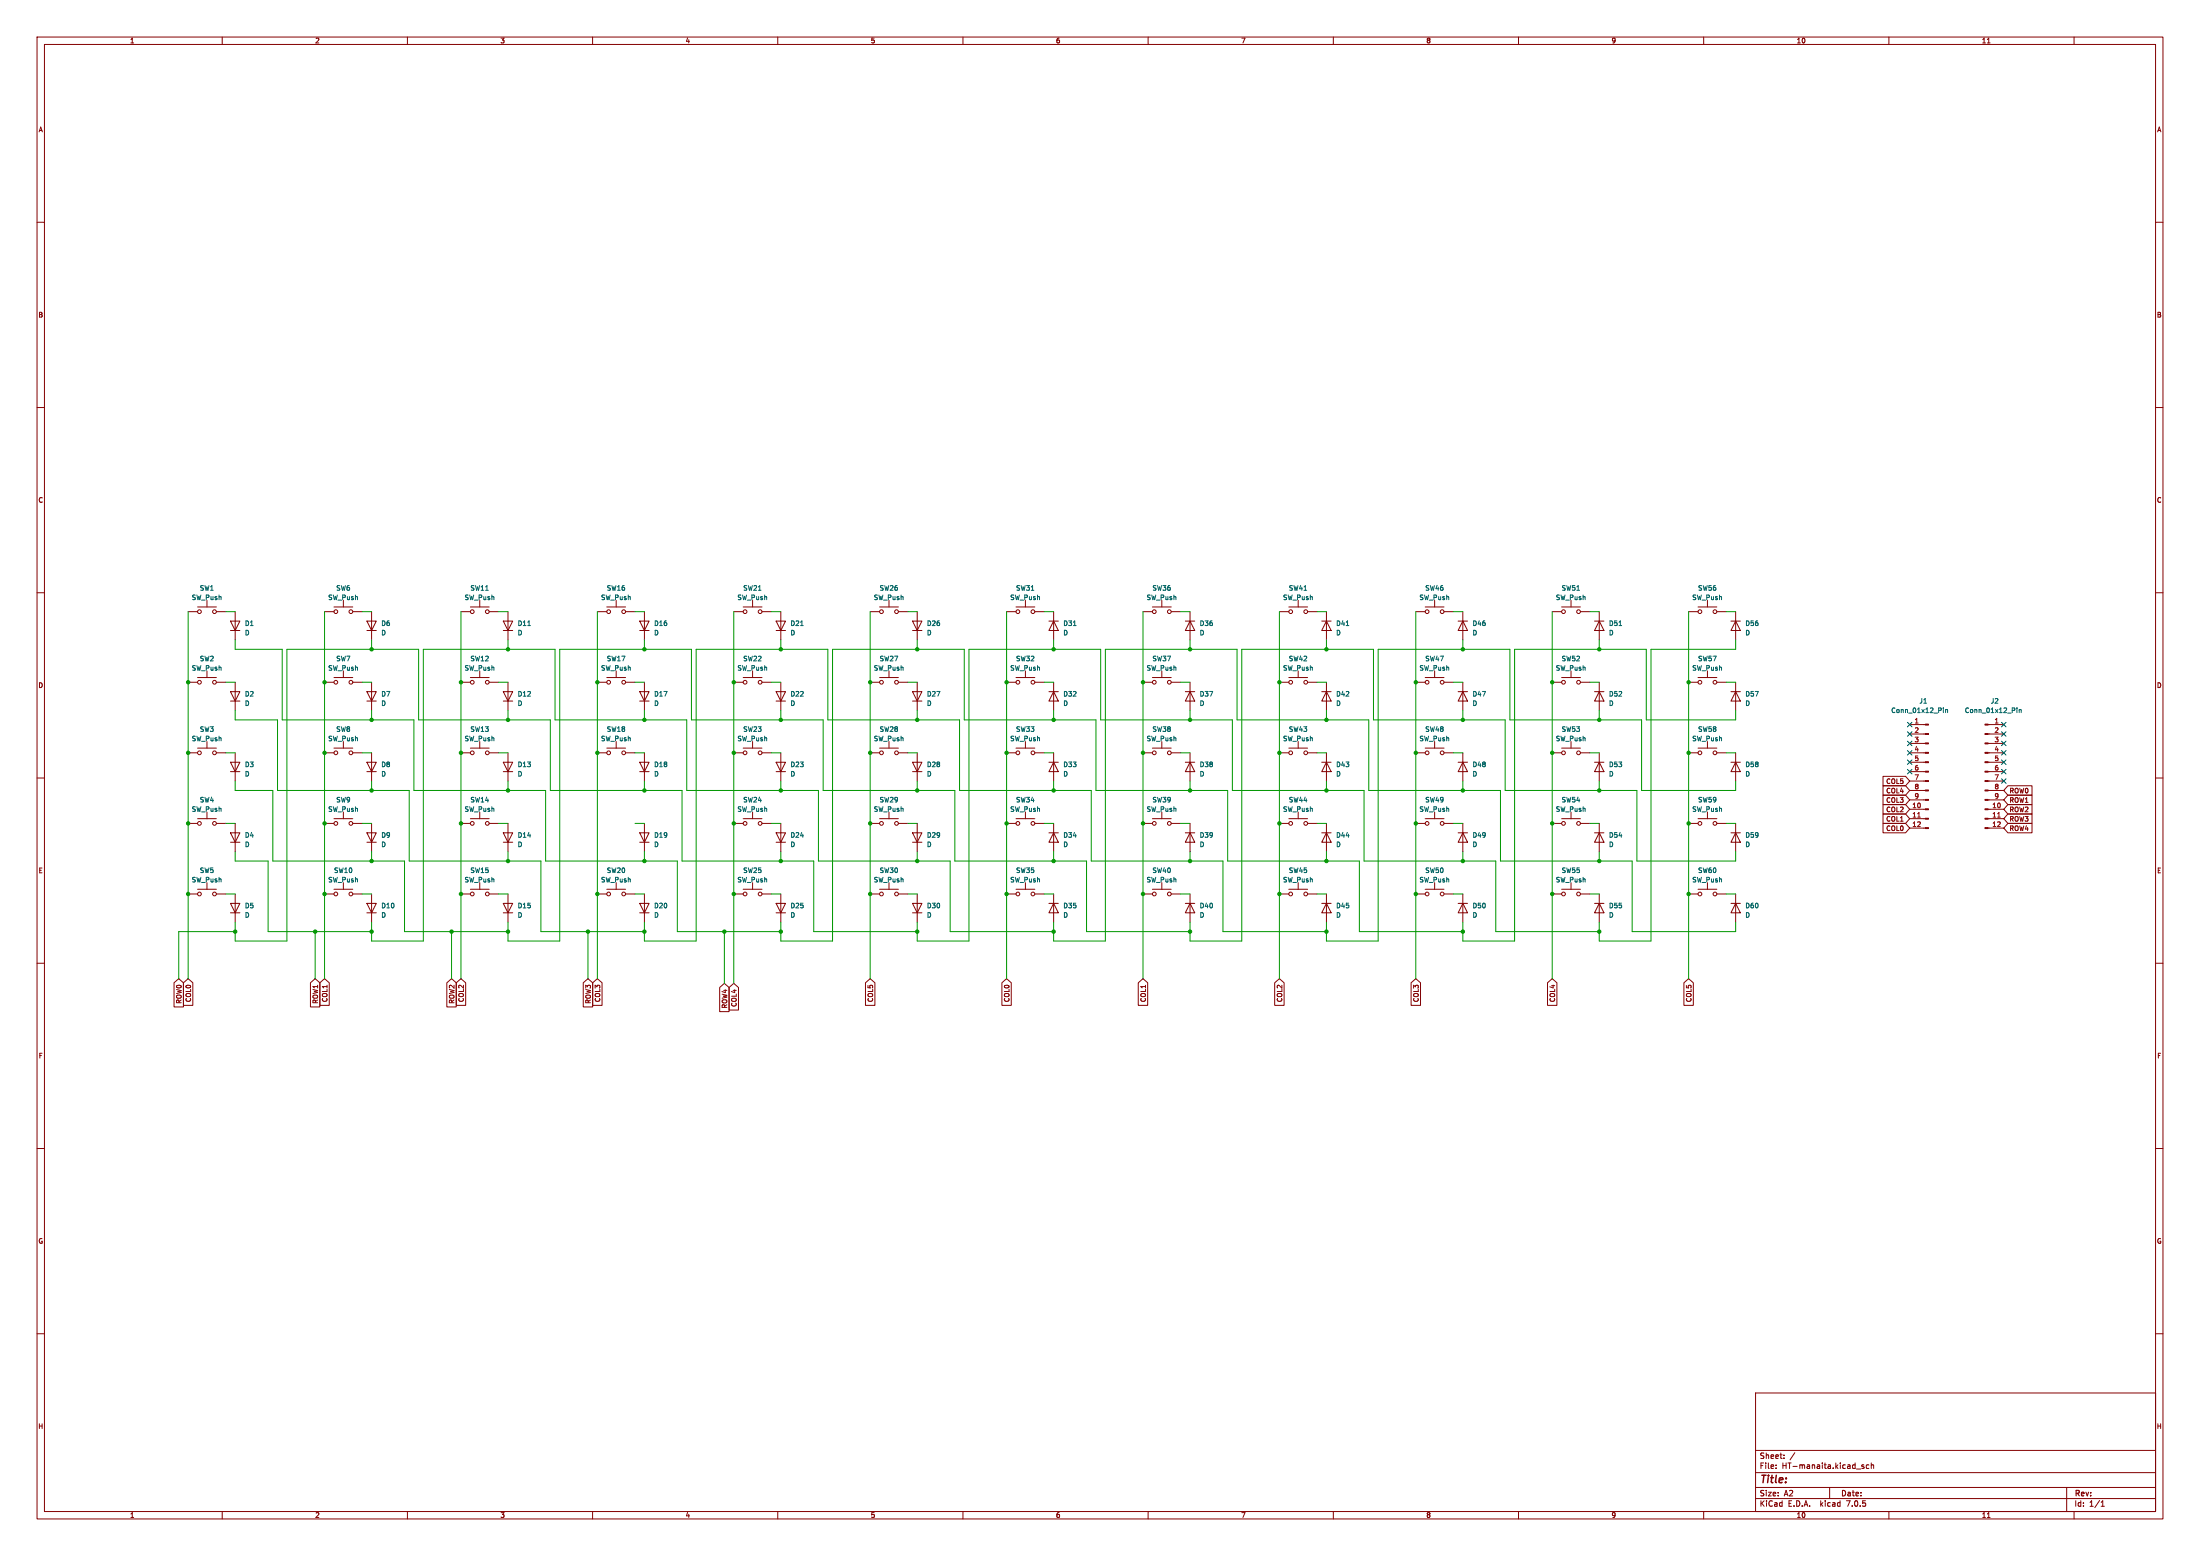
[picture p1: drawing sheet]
<svg xmlns="http://www.w3.org/2000/svg" width="594mm" height="420mm" viewBox="0 0 594 420" stroke-linecap="round" stroke-linejoin="round" font-family="sans-serif">
<g fill="none" stroke="#840000" stroke-width=".27">
<path d="M10 10h574v400h-574zM12 12h570v396h-570zM60 10v2M110 10v2M160 10v2M210 10v2M260 10v2M310 10v2M360 10v2M410 10v2M460 10v2M510 10v2"/>
<path d="M536.6 11.6h.7M560 10v2M10 60h2M582 60h2M10 110h2M582 110h2M10 160h2M582 160h2M50.8 165.1h2.5M53.3 163.8h5.1M55.9 162.1v1.7M58.4 165.1h2.6"/>
<path d="M62.2 167.6h2.6l-1.3 2.6zM62.2 170.2h2.6M63.5 165.1v7.6M87.6 165.1h2.6M90.2 163.8h5M92.7 162.1v1.7M95.2 165.1h2.6M99.1 167.6h2.5l-1.3 2.6zM99.1 170.2h2.5M100.3 165.1v7.6M124.5 165.1h2.5M127 163.8h5.1"/>
<path d="M129.5 162.1v1.7M132.1 165.1h2.5M135.9 167.6h2.5l-1.2 2.6zM135.9 170.2h2.5M137.2 165.1v7.6M161.3 165.1h2.5M163.8 163.8h5.1M166.4 162.1v1.7M168.9 165.1h2.5M172.7 167.6h2.6l-1.3 2.6zM172.7 170.2h2.6M174 165.1v7.6"/>
<path d="M198.1 165.1h2.6M200.7 163.8h5M203.2 162.1v1.7M205.7 165.1h2.6M209.5 167.6h2.6l-1.3 2.6zM209.5 170.2h2.6M210.8 165.1v7.6M234.9 165.1h2.6M237.5 163.8h5.1M240 162.1v1.7M242.6 165.1h2.5M246.4 167.6h2.5l-1.3 2.6z"/>
<path d="M246.4 170.2h2.5M247.6 165.1v7.6M271.8 165.1h2.5M274.3 163.8h5.1M276.9 162.1v1.7M279.4 165.1h2.5M283.2 167.6h2.5M284.5 167.6l1.2 2.6h-2.5zM284.5 165.1v7.6M308.6 165.1h2.5M311.1 163.8h5.1M313.7 162.1v1.7"/>
<path d="M316.2 165.1h2.6M320 167.6h2.6M321.3 167.6l1.3 2.6h-2.6zM321.3 165.1v7.6M345.4 165.1h2.6M348 163.8h5.1M350.5 162.1v1.7M353.1 165.1h2.5M356.9 167.6h2.5M358.1 167.6l1.3 2.6h-2.5zM358.1 165.1v7.6M382.3 165.1h2.5"/>
<path d="M384.8 163.8h5.1M387.3 162.1v1.7M389.9 165.1h2.5M393.7 167.6h2.5M395 167.6l1.2 2.6h-2.5zM395 165.1v7.6M419.1 165.1h2.5M421.6 163.8h5.1M424.2 162.1v1.7M426.7 165.1h2.6M430.5 167.6h2.6M431.8 167.6l1.3 2.6h-2.6z"/>
<path d="M431.8 165.1v7.6M455.9 165.1h2.6M458.5 163.8h5M461 162.1v1.7M463.5 165.1h2.6M467.4 167.6h2.5M468.6 167.6l1.3 2.6h-2.5zM468.6 165.1v7.6M50.8 184.2h2.5M53.3 182.9h5.1M55.9 181.1v1.8M58.4 184.2h2.6"/>
<path d="M62.2 186.7h2.6l-1.3 2.5zM62.2 189.2h2.6M63.5 184.2v7.6M87.6 184.2h2.6M90.2 182.9h5M92.7 181.1v1.8M95.2 184.2h2.6M99.1 186.7h2.5l-1.3 2.5zM99.1 189.2h2.5M100.3 184.2v7.6M124.5 184.2h2.5M127 182.9h5.1"/>
<path d="M129.5 181.1v1.8M132.1 184.2h2.5M135.9 186.7h2.5l-1.2 2.5zM135.9 189.2h2.5M137.2 184.2v7.6M161.3 184.2h2.5M163.8 182.9h5.1M166.4 181.1v1.8M168.9 184.2h2.5M172.7 186.7h2.6l-1.3 2.5zM172.7 189.2h2.6M174 184.2v7.6"/>
<path d="M198.1 184.2h2.6M200.7 182.9h5M203.2 181.1v1.8M205.7 184.2h2.6M209.5 186.7h2.6l-1.3 2.5zM209.5 189.2h2.6M210.8 184.2v7.6M234.9 184.2h2.6M237.5 182.9h5.1M240 181.1v1.8M242.6 184.2h2.5M246.4 186.7h2.5l-1.3 2.5z"/>
<path d="M246.4 189.2h2.5M247.6 184.2v7.6M271.8 184.2h2.5M274.3 182.9h5.1M276.9 181.1v1.8M279.4 184.2h2.5M283.2 186.7h2.5M284.5 186.7l1.2 2.5h-2.5zM284.5 184.2v7.6M308.6 184.2h2.5M311.1 182.9h5.1M313.7 181.1v1.8"/>
<path d="M316.2 184.2h2.6M320 186.7h2.6M321.3 186.7l1.3 2.5h-2.6zM321.3 184.2v7.6M345.4 184.2h2.6M348 182.9h5.1M350.5 181.1v1.8M353.1 184.2h2.5M356.9 186.7h2.5M358.1 186.7l1.3 2.5h-2.5zM358.1 184.2v7.6M382.3 184.2h2.5"/>
<path d="M384.8 182.9h5.1M387.3 181.1v1.8M389.9 184.2h2.5M393.7 186.7h2.5M395 186.7l1.2 2.5h-2.5zM395 184.2v7.6M419.1 184.2h2.5M421.6 182.9h5.1M424.2 181.1v1.8M426.7 184.2h2.6M430.5 186.7h2.6M431.8 186.7l1.3 2.5h-2.6z"/>
<path d="M431.8 184.2v7.6M455.9 184.2h2.6M458.5 182.9h5M461 181.1v1.8M463.5 184.2h2.6M467.4 186.7h2.5M468.6 186.7l1.3 2.5h-2.5zM468.6 184.2v7.6M515.6 198.1h4.2M515.6 195.6h4.2M536.8 198.1h4.2M536.8 195.6h4.2"/>
<path d="M10 210h2M50.8 203.2h2.5M53.3 201.9h5.1M55.9 200.2v1.7M55.9 219.2v1.8M58.4 203.2h2.6M62.2 205.7h2.6l-1.3 2.6zM62.2 208.3h2.6M63.5 203.2v7.6M87.6 203.2h2.6M90.2 201.9h5M92.7 200.2v1.7"/>
<path d="M92.7 219.2v1.8M95.2 203.2h2.6M99.1 205.7h2.5l-1.3 2.6zM99.1 208.3h2.5M100.3 203.2v7.6M124.5 203.2h2.5M127 201.9h5.1M129.5 200.2v1.7M129.5 219.2v1.8M132.1 203.2h2.5M135.9 205.7h2.5l-1.2 2.6zM135.9 208.3h2.5"/>
<path d="M137.2 203.2v7.6M161.3 203.2h2.5M163.8 201.9h5.1M166.4 200.2v1.7M168.9 203.2h2.5M172.7 205.7h2.6l-1.3 2.6zM172.7 208.3h2.6M174 203.2v7.6M198.1 203.2h2.6M200.7 201.9h5M203.2 200.2v1.7M203.2 219.2v1.8"/>
<path d="M205.7 203.2h2.6M209.5 205.7h2.6l-1.3 2.6zM209.5 208.3h2.6M210.8 203.2v7.6M234.9 203.2h2.6M237.5 201.9h5.1M240 200.2v1.7M240 219.2v1.8M242.6 203.2h2.5M246.4 205.7h2.5l-1.3 2.6zM246.4 208.3h2.5M247.6 203.2v7.6"/>
<path d="M271.8 203.2h2.5M274.3 201.9h5.1M276.9 200.2v1.7M276.9 219.2v1.8M279.4 203.2h2.5M283.2 205.7h2.5M284.5 205.7l1.2 2.6h-2.5zM284.5 203.2v7.6M308.6 203.2h2.5M311.1 201.9h5.1M313.7 200.2v1.7M313.7 219.2v1.8"/>
<path d="M316.2 203.2h2.6M320 205.7h2.6M321.3 205.7l1.3 2.6h-2.6zM321.3 203.2v7.6M345.4 203.2h2.6M348 201.9h5.1M350.5 200.2v1.7M350.5 219.2v1.8M353.1 203.2h2.5M356.9 205.7h2.5M358.1 205.7l1.3 2.6h-2.5zM358.1 203.2v7.6"/>
<path d="M382.3 203.2h2.5M384.8 201.9h5.1M387.3 200.2v1.7M387.3 219.2v1.8M389.9 203.2h2.5M393.7 205.7h2.5M395 205.7l1.2 2.6h-2.5zM395 203.2v7.6M419.1 203.2h2.5M421.6 201.9h5.1M424.2 200.2v1.7M424.2 219.2v1.8"/>
<path d="M426.7 203.2h2.6M430.5 205.7h2.6M431.8 205.7l1.3 2.6h-2.6zM431.8 203.2v7.6M455.9 203.2h2.6M458.5 201.9h5M461 200.2v1.7M461 219.2v1.8M463.5 203.2h2.6M467.4 205.7h2.5M468.6 205.7l1.3 2.6h-2.5zM468.6 203.2v7.6"/>
<path d="M508.4 217.2h6.1l1.1 1.2-1.1 1.3h-6.1zM508.4 209.5h6.1l1.1 1.3-1.1 1.3h-6.1zM508.4 219.7h6.1l1.1 1.3-1.1 1.3h-6.1zM508.4 212.1h6.1l1.1 1.3-1.1 1.2h-6.1zM508.4 214.6h6.1l1.1 1.3-1.1 1.3h-6.1zM515.6 203.2h4.2M515.6 218.4h4.2M515.6 215.9h4.2M515.6 213.4h4.2M515.6 210.8h4.2M515.6 208.3h4.2M515.6 205.7h4.2"/>
<path d="M515.6 200.7h4.2M536.8 203.2h4.2M536.8 218.4h4.2M536.8 215.9h4.2M536.8 213.4h4.2M536.8 210.8h4.2M536.8 208.3h4.2M536.8 205.7h4.2M536.8 200.7h4.2M542.1 212.1h6.5v2.5h-6.5l-1.1-1.2zM542.1 219.7h6.5v2.6h-6.5l-1.1-1.3zM542.1 214.6h6.5v2.6h-6.5l-1.1-1.3z"/>
<path d="M542.1 217.2h6.5v2.5h-6.5l-1.1-1.3zM582 210h2M50.8 222.3h2.5M53.3 221h5.1M55.9 238.3v1.7M58.4 222.3h2.6M62.2 224.8h2.6l-1.3 2.5zM62.2 227.3h2.6M63.5 222.3v7.6M87.6 222.3h2.6M90.2 221h5M92.7 238.3v1.7"/>
<path d="M95.2 222.3h2.6M99.1 224.8h2.5l-1.3 2.5zM99.1 227.3h2.5M100.3 222.3v7.6M124.5 222.3h2.5M127 221h5.1M129.5 238.3v1.7M132.1 222.3h2.5M135.9 224.8h2.5l-1.2 2.5zM135.9 227.3h2.5M137.2 222.3v7.6M166.4 238.3v1.7"/>
<path d="M172.7 224.8h2.6l-1.3 2.5zM172.7 227.3h2.6M174 222.3v7.6M198.1 222.3h2.6M200.7 221h5M203.2 238.3v1.7M205.7 222.3h2.6M209.5 224.8h2.6l-1.3 2.5zM209.5 227.3h2.6M210.8 222.3v7.6M234.9 222.3h2.6M237.5 221h5.1"/>
<path d="M240 238.3v1.7M242.6 222.3h2.5M246.4 224.8h2.5l-1.3 2.5zM246.4 227.3h2.5M247.6 222.3v7.6M271.8 222.3h2.5M274.3 221h5.1M276.9 238.3v1.7M279.4 222.3h2.5M283.2 224.8h2.5M284.5 224.8l1.2 2.5h-2.5zM284.5 222.3v7.6"/>
<path d="M308.6 222.3h2.5M311.1 221h5.1M313.7 238.3v1.7M316.2 222.3h2.6M320 224.8h2.6M321.3 224.8l1.3 2.5h-2.6zM321.3 222.3v7.6M345.4 222.3h2.6M348 221h5.1M350.5 238.3v1.7M353.1 222.3h2.5M356.9 224.8h2.5"/>
<path d="M358.1 224.8l1.3 2.5h-2.5zM358.1 222.3v7.6M382.3 222.3h2.5M384.8 221h5.1M387.3 238.3v1.7M389.9 222.3h2.5M393.7 224.8h2.5M395 224.8l1.2 2.5h-2.5zM395 222.3v7.6M419.1 222.3h2.5M421.6 221h5.1M424.2 238.3v1.7"/>
<path d="M426.7 222.3h2.6M430.5 224.8h2.6M431.8 224.8l1.3 2.5h-2.6zM431.8 222.3v7.6M455.9 222.3h2.6M458.5 221h5M461 238.3v1.7M463.5 222.3h2.6M467.4 224.8h2.5M468.6 224.8l1.3 2.5h-2.5zM468.6 222.3v7.6M508.4 222.2h6.1l1.1 1.3-1.1 1.3h-6.1z"/>
<path d="M515.6 221h4.2M515.6 223.5h4.2M536.8 221h4.2M536.8 223.5h4.2M542.1 222.2h6.5v2.6h-6.5l-1.1-1.3zM10 260h2M50.8 241.3h2.5M53.3 240h5.1M58.4 241.3h2.6M62.2 243.8h2.6l-1.3 2.6zM62.2 246.4h2.6M63.5 241.3v7.6"/>
<path d="M87.6 241.3h2.6M90.2 240h5M95.2 241.3h2.6M99.1 243.8h2.5l-1.3 2.6zM99.1 246.4h2.5M100.3 241.3v7.6M124.5 241.3h2.5M127 240h5.1M132.1 241.3h2.5M135.9 243.8h2.5l-1.2 2.6zM135.9 246.4h2.5M137.2 241.3v7.6"/>
<path d="M161.3 241.3h2.5M163.8 240h5.1M168.9 241.3h2.5M172.7 243.8h2.6l-1.3 2.6zM172.7 246.4h2.6M174 241.3v7.6M198.1 241.3h2.6M200.7 240h5M205.7 241.3h2.6M209.5 243.8h2.6l-1.3 2.6zM209.5 246.4h2.6M210.8 241.3v7.6"/>
<path d="M234.9 241.3h2.6M237.5 240h5.1M242.6 241.3h2.5M246.4 243.8h2.5l-1.3 2.6zM246.4 246.4h2.5M247.6 241.3v7.6M271.8 241.3h2.5M274.3 240h5.1M279.4 241.3h2.5M283.2 243.8h2.5M284.5 243.8l1.2 2.6h-2.5zM284.5 241.3v7.6"/>
<path d="M308.6 241.3h2.5M311.1 240h5.1M316.2 241.3h2.6M320 243.8h2.6M321.3 243.8l1.3 2.6h-2.6zM321.3 241.3v7.6M345.4 241.3h2.6M348 240h5.1M353.1 241.3h2.5M356.9 243.8h2.5M358.1 243.8l1.3 2.6h-2.5zM358.1 241.3v7.6"/>
<path d="M382.3 241.3h2.5M384.8 240h5.1M389.9 241.3h2.5M393.7 243.8h2.5M395 243.8l1.2 2.6h-2.5zM395 241.3v7.6M419.1 241.3h2.5M421.6 240h5.1M426.7 241.3h2.6M430.5 243.8h2.6M431.8 243.8l1.3 2.6h-2.6zM431.8 241.3v7.6"/>
<path d="M455.9 241.3h2.6M458.5 240h5M463.5 241.3h2.6M467.4 243.8h2.5M468.6 243.8l1.3 2.6h-2.5zM468.6 241.3v7.6M582 260h2M47 265.3l1.3-1.1 1.2 1.1v6.5h-2.5zM49.5 265.3l1.3-1.1 1.3 1.1v6.1h-2.6zM83.8 265.3l1.3-1.1 1.3 1.1v6.5h-2.6zM86.4 265.3l1.2-1.1 1.3 1.1v6.1h-2.5zM120.6 265.3l1.3-1.1 1.3 1.1v6.5h-2.6z"/>
<path d="M123.2 265.3l1.3-1.1 1.2 1.1v6.1h-2.5zM157.5 265.3l1.2-1.1 1.3 1.1v6.5h-2.5zM160 265.3l1.3-1.1 1.3 1.1v6.1h-2.6zM194.3 266.5l1.3-1.1 1.3 1.1v6.6h-2.6zM196.8 266.5l1.3-1.1 1.3 1.1v6.1h-2.6zM233.7 265.3l1.2-1.1 1.3 1.1v6.1h-2.5zM270.5 265.3l1.3-1.1 1.2 1.1v6.1h-2.5zM307.3 265.3l1.3-1.1 1.3 1.1v6.1h-2.6zM344.2 265.3l1.2-1.1 1.3 1.1v6.1h-2.5zM381 265.3l1.3-1.1 1.2 1.1v6.1h-2.5zM417.8 265.3l1.3-1.1 1.3 1.1v6.1h-2.6zM454.7 265.3l1.2-1.1 1.3 1.1v6.1h-2.5z"/>
<path d="M10 310h2M582 310h2M10 360h2M474 376h108v32h-108zM582 360h2M474 397.5h108M474 391.5h108M479.5 396.2v.2M479.5 395.4v.2M481.7 393.5v.2M481.7 392.7v.2M484.6 392.1l-1.3 1.9"/>
<path d="M503.2 395.4h-.3l-.2 .2v.2l.5 .1v.4h-.5M504.6 395.4h-.4l-.3 .3 .1 .6h.6M505.2 395.5l.6-.1 .1 1M505.2 394.9v1.5M60 408v2M110 408v2M160 408v2M210 408v2M260 408v2M310 408v2M360 408v2M410 408v2"/>
<path d="M460 408v2M474 404.5h108M474 401.5h108M494 401.5v3M510 408v2M536.6 409.6h.7M558 401.5v6.5M560 408v2M567.3 406.6h.9M567.3 405.5l.4-.4v1.5"/>
<circle cx="53.8" cy="165.1" r=".51"/>
<circle cx="57.9" cy="165.1" r=".51"/>
<circle cx="90.7" cy="165.1" r=".51"/>
<circle cx="94.7" cy="165.1" r=".51"/>
<circle cx="127.5" cy="165.1" r=".51"/>
<circle cx="131.6" cy="165.1" r=".51"/>
<circle cx="164.3" cy="165.1" r=".51"/>
<circle cx="168.4" cy="165.1" r=".51"/>
<circle cx="201.2" cy="165.1" r=".51"/>
<circle cx="205.2" cy="165.1" r=".51"/>
<circle cx="238" cy="165.1" r=".51"/>
<circle cx="242.1" cy="165.1" r=".51"/>
<circle cx="274.8" cy="165.1" r=".51"/>
<circle cx="278.9" cy="165.1" r=".51"/>
<circle cx="311.7" cy="165.1" r=".51"/>
<circle cx="315.7" cy="165.1" r=".51"/>
<circle cx="348.5" cy="165.1" r=".51"/>
<circle cx="352.6" cy="165.1" r=".51"/>
<circle cx="385.3" cy="165.1" r=".51"/>
<circle cx="389.4" cy="165.1" r=".51"/>
<circle cx="422.1" cy="165.1" r=".51"/>
<circle cx="426.2" cy="165.1" r=".51"/>
<circle cx="459" cy="165.1" r=".51"/>
<circle cx="463" cy="165.1" r=".51"/>
<circle cx="53.8" cy="184.2" r=".51"/>
<circle cx="57.9" cy="184.2" r=".51"/>
<circle cx="90.7" cy="184.2" r=".51"/>
<circle cx="94.7" cy="184.2" r=".51"/>
<circle cx="127.5" cy="184.2" r=".51"/>
<circle cx="131.6" cy="184.2" r=".51"/>
<circle cx="164.3" cy="184.2" r=".51"/>
<circle cx="168.4" cy="184.2" r=".51"/>
<circle cx="201.2" cy="184.2" r=".51"/>
<circle cx="205.2" cy="184.2" r=".51"/>
<circle cx="238" cy="184.2" r=".51"/>
<circle cx="242.1" cy="184.2" r=".51"/>
<circle cx="274.8" cy="184.2" r=".51"/>
<circle cx="278.9" cy="184.2" r=".51"/>
<circle cx="311.7" cy="184.2" r=".51"/>
<circle cx="315.7" cy="184.2" r=".51"/>
<circle cx="348.5" cy="184.2" r=".51"/>
<circle cx="352.6" cy="184.2" r=".51"/>
<circle cx="385.3" cy="184.2" r=".51"/>
<circle cx="389.4" cy="184.2" r=".51"/>
<circle cx="422.1" cy="184.2" r=".51"/>
<circle cx="426.2" cy="184.2" r=".51"/>
<circle cx="459" cy="184.2" r=".51"/>
<circle cx="463" cy="184.2" r=".51"/>
<circle cx="53.8" cy="203.2" r=".51"/>
<circle cx="57.9" cy="203.2" r=".51"/>
<circle cx="90.7" cy="203.2" r=".51"/>
<circle cx="94.7" cy="203.2" r=".51"/>
<circle cx="127.5" cy="203.2" r=".51"/>
<circle cx="131.6" cy="203.2" r=".51"/>
<circle cx="164.3" cy="203.2" r=".51"/>
<circle cx="168.4" cy="203.2" r=".51"/>
<circle cx="201.2" cy="203.2" r=".51"/>
<circle cx="205.2" cy="203.2" r=".51"/>
<circle cx="238" cy="203.2" r=".51"/>
<circle cx="242.1" cy="203.2" r=".51"/>
<circle cx="274.8" cy="203.2" r=".51"/>
<circle cx="278.9" cy="203.2" r=".51"/>
<circle cx="311.7" cy="203.2" r=".51"/>
<circle cx="315.7" cy="203.2" r=".51"/>
<circle cx="348.5" cy="203.2" r=".51"/>
<circle cx="352.6" cy="203.2" r=".51"/>
<circle cx="385.3" cy="203.2" r=".51"/>
<circle cx="389.4" cy="203.2" r=".51"/>
<circle cx="422.1" cy="203.2" r=".51"/>
<circle cx="426.2" cy="203.2" r=".51"/>
<circle cx="459" cy="203.2" r=".51"/>
<circle cx="463" cy="203.2" r=".51"/>
<circle cx="53.8" cy="222.3" r=".51"/>
<circle cx="57.9" cy="222.3" r=".51"/>
<circle cx="90.7" cy="222.3" r=".51"/>
<circle cx="94.7" cy="222.3" r=".51"/>
<circle cx="127.5" cy="222.3" r=".51"/>
<circle cx="131.6" cy="222.3" r=".51"/>
<circle cx="201.2" cy="222.3" r=".51"/>
<circle cx="205.2" cy="222.3" r=".51"/>
<circle cx="238" cy="222.3" r=".51"/>
<circle cx="242.1" cy="222.3" r=".51"/>
<circle cx="274.8" cy="222.3" r=".51"/>
<circle cx="278.9" cy="222.3" r=".51"/>
<circle cx="311.7" cy="222.3" r=".51"/>
<circle cx="315.7" cy="222.3" r=".51"/>
<circle cx="348.5" cy="222.3" r=".51"/>
<circle cx="352.6" cy="222.3" r=".51"/>
<circle cx="385.3" cy="222.3" r=".51"/>
<circle cx="389.4" cy="222.3" r=".51"/>
<circle cx="422.1" cy="222.3" r=".51"/>
<circle cx="426.2" cy="222.3" r=".51"/>
<circle cx="459" cy="222.3" r=".51"/>
<circle cx="463" cy="222.3" r=".51"/>
<circle cx="53.8" cy="241.3" r=".51"/>
<circle cx="57.9" cy="241.3" r=".51"/>
<circle cx="90.7" cy="241.3" r=".51"/>
<circle cx="94.7" cy="241.3" r=".51"/>
<circle cx="127.5" cy="241.3" r=".51"/>
<circle cx="131.6" cy="241.3" r=".51"/>
<circle cx="164.3" cy="241.3" r=".51"/>
<circle cx="168.4" cy="241.3" r=".51"/>
<circle cx="201.2" cy="241.3" r=".51"/>
<circle cx="205.2" cy="241.3" r=".51"/>
<circle cx="238" cy="241.3" r=".51"/>
<circle cx="242.1" cy="241.3" r=".51"/>
<circle cx="274.8" cy="241.3" r=".51"/>
<circle cx="278.9" cy="241.3" r=".51"/>
<circle cx="311.7" cy="241.3" r=".51"/>
<circle cx="315.7" cy="241.3" r=".51"/>
<circle cx="348.5" cy="241.3" r=".51"/>
<circle cx="352.6" cy="241.3" r=".51"/>
<circle cx="385.3" cy="241.3" r=".51"/>
<circle cx="389.4" cy="241.3" r=".51"/>
<circle cx="422.1" cy="241.3" r=".51"/>
<circle cx="426.2" cy="241.3" r=".51"/>
<circle cx="459" cy="241.3" r=".51"/>
<circle cx="463" cy="241.3" r=".51"/>
</g>
<g fill="#840000" stroke="#840000" stroke-width=".27">
<path d="M535.9 223.4h.9v.2h-.9z"/>
<path d="M535.9 220.9h.9v.2h-.9z"/>
<path d="M535.9 218.3h.9v.3h-.9z"/>
<path d="M535.9 215.8h.9v.2h-.9z"/>
<path d="M535.9 213.2h.9v.3h-.9z"/>
<path d="M535.9 210.7h.9v.2h-.9z"/>
<path d="M535.9 208.2h.9v.2h-.9z"/>
<path d="M535.9 205.6h.9v.3h-.9z"/>
<path d="M535.9 203.1h.9v.2h-.9z"/>
<path d="M535.9 200.5h.9v.3h-.9z"/>
<path d="M535.9 198h.9v.2h-.9z"/>
<path d="M535.9 195.5h.9v.2h-.9z"/>
<path d="M519.8 223.4h.9v.2h-.9z"/>
<path d="M519.8 220.9h.9v.2h-.9z"/>
<path d="M519.8 218.3h.9v.3h-.9z"/>
<path d="M519.8 215.8h.9v.2h-.9z"/>
<path d="M519.8 213.2h.9v.3h-.9z"/>
<path d="M519.8 210.7h.9v.2h-.9z"/>
<path d="M519.8 208.2h.9v.2h-.9z"/>
<path d="M519.8 205.6h.9v.3h-.9z"/>
<path d="M519.8 203.1h.9v.2h-.9z"/>
<path d="M519.8 200.5h.9v.3h-.9z"/>
<path d="M519.8 198h.9v.2h-.9z"/>
<path d="M519.8 195.5h.9v.2h-.9z"/>
</g>
<path d="M517.8 220.6h.7M539.4 220.6h.7" fill="none" stroke="#a90000" stroke-width=".27"/>
<path d="M524.7 191.1v.1M524.7 191.5v.8M525.3 191.6h.5l.1 .7M525.3 191.5v.8M544.6 191.1v.1M544.6 191.5v.8M545.2 191.5v.8M545.2 191.6h.5v.7" fill="none" stroke="#006464" stroke-width=".27"/>
<g fill="none" stroke="#009600" stroke-width=".27">
<path d="M50.8 165.1v99.1M61 165.1h2.5M63.5 172.7v2.6h12.7v19h35.6v19.1h35.5v19h35.6v19.1h27.9M87.6 165.1v99.1M97.8 165.1h2.5M100.3 172.7v2.6M124.5 165.1v99.1M134.6 165.1h2.6M137.2 172.7v2.6M161.3 165.1v99.1M171.4 165.1h2.6M174 172.7v2.6"/>
<path d="M198.1 165.1v100.3M208.3 165.1h2.5M210.8 172.7v2.6M234.9 165.1v99.1M245.1 165.1h2.5M247.6 172.7v2.6M271.8 165.1v99.1M281.9 165.1h2.6M284.5 172.7v2.6M308.6 165.1v99.1M318.8 165.1h2.5M321.3 172.7v2.6"/>
<path d="M345.4 165.1v99.1M355.6 165.1h2.5M358.1 172.7v2.6M382.3 165.1v99.1M392.4 165.1h2.6M395 172.7v2.6M419.1 165.1v99.1M429.3 165.1h2.5M431.8 172.7v2.6M455.9 165.1v99.1M466.1 165.1h2.5M468.6 172.7v2.6h-22.8v78.7h-14v-5.1"/>
<path d="M61 184.2h2.5M63.5 191.8v2.5h11.4v19.1h35.6v19h35.5v19.1h28M97.8 184.2h2.5M100.3 191.8v2.5M134.6 184.2h2.6M137.2 191.8v2.5M171.4 184.2h2.6M174 191.8v2.5M208.3 184.2h2.5M210.8 191.8v2.5M245.1 184.2h2.5M247.6 191.8v2.5"/>
<path d="M281.9 184.2h2.6M284.5 191.8v2.5M318.8 184.2h2.5M321.3 191.8v2.5M355.6 184.2h2.5M358.1 191.8v2.5M392.4 184.2h2.6M395 191.8v2.5M429.3 184.2h2.5M431.8 191.8v2.5M466.1 184.2h2.5M468.6 191.8v2.5h-24.1v-19h-35.6v78.7h-13.9v-5.1"/>
<path d="M61 203.2h2.5M63.5 210.8v2.6h10.2v19h35.5v19.1h28M97.8 203.2h2.5M100.3 210.8v2.6M134.6 203.2h2.6M137.2 210.8v2.6M171.4 203.2h2.6M174 210.8v2.6M208.3 203.2h2.5M210.8 210.8v2.6M245.1 203.2h2.5M247.6 210.8v2.6"/>
<path d="M281.9 203.2h2.6M284.5 210.8v2.6M318.8 203.2h2.5M321.3 210.8v2.6M355.6 203.2h2.5M358.1 210.8v2.6M392.4 203.2h2.6M395 210.8v2.6M429.3 203.2h2.5M431.8 210.8v2.6M466.1 203.2h2.5M468.6 210.8v2.6h-25.4v-19.1h-35.5v-19h-35.6v78.7h-14v-5.1"/>
<path d="M61 222.3h2.5M63.5 229.9v2.5h8.9v19.1h27.9M97.8 222.3h2.5M100.3 229.9v2.5M134.6 222.3h2.6M137.2 229.9v2.5M171.4 222.3h2.6M174 229.9v2.5M208.3 222.3h2.5M210.8 229.9v2.5M245.1 222.3h2.5M247.6 229.9v2.5"/>
<path d="M281.9 222.3h2.6M284.5 229.9v2.5M318.8 222.3h2.5M321.3 229.9v2.5M355.6 222.3h2.5M358.1 229.9v2.5M392.4 222.3h2.6M395 229.9v2.5M429.3 222.3h2.5M431.8 229.9v2.5M466.1 222.3h2.5M468.6 229.9v2.5h-26.6v-19h-35.6v-19.1h-35.6v-19h-35.5v78.7h-14v-5.1"/>
<path d="M61 241.3h2.5M63.5 248.9v5.1h14v-78.7h35.5v19h35.6v19.1h35.5v19h35.6v19.1h27.9M63.5 251.5h-15.2v12.7M85.1 251.5v12.7M97.8 241.3h2.5M100.3 248.9v5.1h14v-78.7h35.6v19h35.5v19.1h35.6v19h35.5v19.1h28M121.9 251.5v12.7M134.6 241.3h2.6M137.2 248.9v5.1h13.9v-78.7h35.6v19h35.5v19.1h35.6v19h35.6v19.1h27.9M158.7 251.5v12.7M171.4 241.3h2.6M174 248.9v5.1h14v-78.7h35.5v19h35.6v19.1h35.5v19h35.6v19.1h27.9"/>
<path d="M195.6 251.5v13.9M208.3 241.3h2.5M210.8 248.9v5.1h14v-78.7h35.5v19h35.6v19.1h35.6v19h35.5v19.1h28M245.1 241.3h2.5M247.6 248.9v5.1h14v-78.7h35.6v19h35.5v19.1h35.6v19h35.6v19.1h27.9M281.9 241.3h2.6M284.5 248.9v5.1h13.9v-78.7h35.6v19h35.6v19.1h35.5v19h35.6v19.1h27.9v-2.6M318.8 241.3h2.5M355.6 241.3h2.5M392.4 241.3h2.6M429.3 241.3h2.5M466.1 241.3h2.5"/>
</g>
<g fill="none" stroke="#000084" stroke-width=".27">
<path d="M515 197.5l1.2 1.2M515 195l1.2 1.2M516.2 197.5l-1.2 1.2M516.2 195l-1.2 1.2M540.4 197.5l1.2 1.2M540.4 195l1.2 1.2M541.6 197.5l-1.2 1.2M541.6 195l-1.2 1.2M515 200.1l1.2 1.2M515 205.1l1.2 1.2M515 207.7l1.2 1.2M515 202.6l1.2 1.2"/>
<path d="M516.2 200.1l-1.2 1.2M516.2 205.1l-1.2 1.2M516.2 207.7l-1.2 1.2M516.2 202.6l-1.2 1.2M540.4 200.1l1.2 1.2M540.4 210.2l1.2 1.2M540.4 202.6l1.2 1.2M540.4 207.7l1.2 1.2M540.4 205.1l1.2 1.2M541.6 200.1l-1.2 1.2M541.6 210.2l-1.2 1.2M541.6 202.6l-1.2 1.2"/>
<path d="M541.6 207.7l-1.2 1.2M541.6 205.1l-1.2 1.2"/>
</g>
<g fill="#009600" stroke="#009600" stroke-width=".27">
<circle cx="382.3" cy="203.2" r=".46"/>
<circle cx="419.1" cy="241.3" r=".46"/>
<circle cx="431.8" cy="251.5" r=".46"/>
<circle cx="395" cy="251.5" r=".46"/>
<circle cx="395" cy="213.4" r=".46"/>
<circle cx="382.3" cy="184.2" r=".46"/>
<circle cx="382.3" cy="241.3" r=".46"/>
<circle cx="395" cy="232.4" r=".46"/>
<circle cx="382.3" cy="222.3" r=".46"/>
<circle cx="395" cy="194.3" r=".46"/>
<circle cx="419.1" cy="203.2" r=".46"/>
<circle cx="395" cy="175.3" r=".46"/>
<circle cx="431.8" cy="194.3" r=".46"/>
<circle cx="419.1" cy="184.2" r=".46"/>
<circle cx="431.8" cy="175.3" r=".46"/>
<circle cx="455.9" cy="184.2" r=".46"/>
<circle cx="455.9" cy="203.2" r=".46"/>
<circle cx="455.9" cy="241.3" r=".46"/>
<circle cx="431.8" cy="213.4" r=".46"/>
<circle cx="455.9" cy="222.3" r=".46"/>
<circle cx="419.1" cy="222.3" r=".46"/>
<circle cx="431.8" cy="232.4" r=".46"/>
<circle cx="50.8" cy="241.3" r=".46"/>
<circle cx="50.8" cy="222.3" r=".46"/>
<circle cx="87.6" cy="241.3" r=".46"/>
<circle cx="63.5" cy="251.5" r=".46"/>
<circle cx="87.6" cy="222.3" r=".46"/>
<circle cx="100.3" cy="213.4" r=".46"/>
<circle cx="87.6" cy="203.2" r=".46"/>
<circle cx="50.8" cy="184.2" r=".46"/>
<circle cx="87.6" cy="184.2" r=".46"/>
<circle cx="50.8" cy="203.2" r=".46"/>
<circle cx="85.1" cy="251.5" r=".46"/>
<circle cx="124.5" cy="241.3" r=".46"/>
<circle cx="100.3" cy="232.4" r=".46"/>
<circle cx="121.9" cy="251.5" r=".46"/>
<circle cx="100.3" cy="251.5" r=".46"/>
<circle cx="124.5" cy="222.3" r=".46"/>
<circle cx="137.2" cy="194.3" r=".46"/>
<circle cx="100.3" cy="194.3" r=".46"/>
<circle cx="100.3" cy="175.3" r=".46"/>
<circle cx="124.5" cy="203.2" r=".46"/>
<circle cx="124.5" cy="184.2" r=".46"/>
<circle cx="137.2" cy="175.3" r=".46"/>
<circle cx="210.8" cy="213.4" r=".46"/>
<circle cx="198.1" cy="184.2" r=".46"/>
<circle cx="210.8" cy="175.3" r=".46"/>
<circle cx="198.1" cy="203.2" r=".46"/>
<circle cx="210.8" cy="194.3" r=".46"/>
<circle cx="161.3" cy="203.2" r=".46"/>
<circle cx="137.2" cy="251.5" r=".46"/>
<circle cx="137.2" cy="232.4" r=".46"/>
<circle cx="174" cy="232.4" r=".46"/>
<circle cx="137.2" cy="213.4" r=".46"/>
<circle cx="161.3" cy="241.3" r=".46"/>
<circle cx="161.3" cy="184.2" r=".46"/>
<circle cx="247.6" cy="251.5" r=".46"/>
<circle cx="284.5" cy="251.5" r=".46"/>
<circle cx="271.8" cy="241.3" r=".46"/>
<circle cx="234.9" cy="241.3" r=".46"/>
<circle cx="234.9" cy="222.3" r=".46"/>
<circle cx="247.6" cy="232.4" r=".46"/>
<circle cx="195.6" cy="251.5" r=".46"/>
<circle cx="174" cy="251.5" r=".46"/>
<circle cx="210.8" cy="251.5" r=".46"/>
<circle cx="158.7" cy="251.5" r=".46"/>
<circle cx="198.1" cy="241.3" r=".46"/>
<circle cx="210.8" cy="232.4" r=".46"/>
<circle cx="174" cy="213.4" r=".46"/>
<circle cx="174" cy="175.3" r=".46"/>
<circle cx="198.1" cy="222.3" r=".46"/>
<circle cx="174" cy="194.3" r=".46"/>
<circle cx="271.8" cy="222.3" r=".46"/>
<circle cx="234.9" cy="203.2" r=".46"/>
<circle cx="247.6" cy="194.3" r=".46"/>
<circle cx="234.9" cy="184.2" r=".46"/>
<circle cx="247.6" cy="175.3" r=".46"/>
<circle cx="247.6" cy="213.4" r=".46"/>
<circle cx="345.4" cy="203.2" r=".46"/>
<circle cx="358.1" cy="213.4" r=".46"/>
<circle cx="345.4" cy="222.3" r=".46"/>
<circle cx="358.1" cy="232.4" r=".46"/>
<circle cx="358.1" cy="251.5" r=".46"/>
<circle cx="321.3" cy="213.4" r=".46"/>
<circle cx="321.3" cy="194.3" r=".46"/>
<circle cx="284.5" cy="175.3" r=".46"/>
<circle cx="321.3" cy="251.5" r=".46"/>
<circle cx="321.3" cy="232.4" r=".46"/>
<circle cx="345.4" cy="241.3" r=".46"/>
<circle cx="308.6" cy="241.3" r=".46"/>
<circle cx="308.6" cy="222.3" r=".46"/>
<circle cx="308.6" cy="203.2" r=".46"/>
<circle cx="308.6" cy="184.2" r=".46"/>
<circle cx="284.5" cy="194.3" r=".46"/>
<circle cx="271.8" cy="203.2" r=".46"/>
<circle cx="271.8" cy="184.2" r=".46"/>
<circle cx="284.5" cy="213.4" r=".46"/>
<circle cx="284.5" cy="232.4" r=".46"/>
<circle cx="358.1" cy="194.3" r=".46"/>
<circle cx="345.4" cy="184.2" r=".46"/>
<circle cx="358.1" cy="175.3" r=".46"/>
<circle cx="321.3" cy="175.3" r=".46"/>
</g>
<text font-size="2.8" fill="#840000" x="475" y="400.8">Title:</text>
<g font-size="2.1" fill="#840000">
<text x="475" y="393.9">Sheet:</text>
<text x="475" y="396.6">File:</text>
<text x="481" y="396.6">HT-manaita.kicad_sch</text>
<text x="475" y="406.8">KiCad</text>
<text x="475" y="404">Size:</text>
<text x="481.6" y="404">A2</text>
<text x="482.7" y="406.8">E.D.A.</text>
<text x="491.4" y="406.8">kicad</text>
<text x="497" y="404">Date:</text>
<text x="498.5" y="406.8">7.0.5</text>
<text x="560" y="404.2">Rev:</text>
<text x="560" y="406.8">Id:</text>
<text x="564" y="406.8">1/1</text>
</g>
<g font-size="1.8" fill="#840000">
<text x="35" y="11.8">1</text>
<text x="85" y="11.8">2</text>
<text x="135" y="11.8">3</text>
<text x="185" y="11.8">4</text>
<text x="235" y="11.8">5</text>
<text x="285" y="11.8">6</text>
<text x="335" y="11.8">7</text>
<text x="385" y="11.8">8</text>
<text x="435" y="11.8">9</text>
<text x="485" y="11.8">10</text>
<text x="535" y="11.8">11</text>
<text x="10.4" y="35.8">A</text>
<text x="582.4" y="35.8">A</text>
<text x="10.3" y="85.8">B</text>
<text x="582.3" y="85.8">B</text>
<text x="10.3" y="135.8">C</text>
<text x="582.3" y="135.8">C</text>
<text x="10.3" y="185.8">D</text>
<text x="582.3" y="185.8">D</text>
<text x="509.2" y="211.7">COL5</text>
<text x="509.2" y="214.3">COL4</text>
<text x="542.5" y="214.3">ROW0</text>
<text x="509.2" y="219.4">COL2</text>
<text x="509.2" y="221.9">COL1</text>
<text x="509.2" y="216.8">COL3</text>
<text x="542.5" y="221.9">ROW3</text>
<text x="542.5" y="216.8">ROW1</text>
<text x="542.5" y="219.4">ROW2</text>
<text x="509.2" y="224.4">COL0</text>
<text x="542.5" y="224.4">ROW4</text>
<text x="10.4" y="235.8">E</text>
<text x="582.4" y="235.8">E</text>
<text x="49.2" y="271" transform="rotate(-90 49.2 271)">ROW0</text>
<text x="51.7" y="270.6" transform="rotate(-90 51.7 270.6)">COL0</text>
<text x="86" y="271" transform="rotate(-90 86 271)">ROW1</text>
<text x="88.5" y="270.6" transform="rotate(-90 88.5 270.6)">COL1</text>
<text x="122.8" y="271" transform="rotate(-90 122.8 271)">ROW2</text>
<text x="125.4" y="270.6" transform="rotate(-90 125.4 270.6)">COL2</text>
<text x="159.7" y="271" transform="rotate(-90 159.7 271)">ROW3</text>
<text x="162.2" y="270.6" transform="rotate(-90 162.2 270.6)">COL3</text>
<text x="196.5" y="272.2" transform="rotate(-90 196.5 272.2)">ROW4</text>
<text x="199" y="271.8" transform="rotate(-90 199 271.8)">COL4</text>
<text x="235.9" y="270.6" transform="rotate(-90 235.9 270.6)">COL5</text>
<text x="272.7" y="270.6" transform="rotate(-90 272.7 270.6)">COL0</text>
<text x="309.5" y="270.6" transform="rotate(-90 309.5 270.6)">COL1</text>
<text x="346.4" y="270.6" transform="rotate(-90 346.4 270.6)">COL2</text>
<text x="383.2" y="270.6" transform="rotate(-90 383.2 270.6)">COL3</text>
<text x="420" y="270.6" transform="rotate(-90 420 270.6)">COL4</text>
<text x="456.8" y="270.6" transform="rotate(-90 456.8 270.6)">COL5</text>
<text x="10.4" y="285.8">F</text>
<text x="582.4" y="285.8">F</text>
<text x="10.3" y="335.8">G</text>
<text x="582.3" y="335.8">G</text>
<text x="10.3" y="385.8">H</text>
<text x="582.3" y="385.8">H</text>
<text x="35" y="409.8">1</text>
<text x="85" y="409.8">2</text>
<text x="135" y="409.8">3</text>
<text x="185" y="409.8">4</text>
<text x="235" y="409.8">5</text>
<text x="285" y="409.8">6</text>
<text x="335" y="409.8">7</text>
<text x="385" y="409.8">8</text>
<text x="435" y="409.8">9</text>
<text x="485" y="409.8">10</text>
<text x="535" y="409.8">11</text>
</g>
<g font-size="1.8" fill="#006464">
<text x="53.9" y="159.6">SW1</text>
<text x="90.7" y="159.6">SW6</text>
<text x="126.9" y="159.6">SW11</text>
<text x="163.8" y="159.6">SW16</text>
<text x="200.6" y="159.6">SW21</text>
<text x="237.4" y="159.6">SW26</text>
<text x="274.3" y="159.6">SW31</text>
<text x="311.1" y="159.6">SW36</text>
<text x="347.9" y="159.6">SW41</text>
<text x="384.7" y="159.6">SW46</text>
<text x="421.6" y="159.6">SW51</text>
<text x="458.4" y="159.6">SW56</text>
<text x="51.7" y="162.1">SW_Push</text>
<text x="88.5" y="162.1">SW_Push</text>
<text x="125.4" y="162.1">SW_Push</text>
<text x="162.2" y="162.1">SW_Push</text>
<text x="199" y="162.1">SW_Push</text>
<text x="235.9" y="162.1">SW_Push</text>
<text x="272.7" y="162.1">SW_Push</text>
<text x="309.5" y="162.1">SW_Push</text>
<text x="346.3" y="162.1">SW_Push</text>
<text x="383.2" y="162.1">SW_Push</text>
<text x="420" y="162.1">SW_Push</text>
<text x="456.8" y="162.1">SW_Push</text>
<text x="66" y="169.1">D1</text>
<text x="66" y="171.6">D</text>
<text x="102.9" y="169.1">D6</text>
<text x="102.9" y="171.6">D</text>
<text x="139.7" y="169.1">D11</text>
<text x="139.7" y="171.6">D</text>
<text x="176.5" y="169.1">D16</text>
<text x="176.5" y="171.6">D</text>
<text x="213.4" y="169.1">D21</text>
<text x="213.4" y="171.6">D</text>
<text x="250.2" y="169.1">D26</text>
<text x="250.2" y="171.6">D</text>
<text x="287" y="169.1">D31</text>
<text x="287" y="171.6">D</text>
<text x="323.9" y="169.1">D36</text>
<text x="323.9" y="171.6">D</text>
<text x="360.7" y="169.1">D41</text>
<text x="360.7" y="171.6">D</text>
<text x="397.5" y="169.1">D46</text>
<text x="397.5" y="171.6">D</text>
<text x="434.3" y="169.1">D51</text>
<text x="434.3" y="171.6">D</text>
<text x="471.2" y="169.1">D56</text>
<text x="471.2" y="171.6">D</text>
<text x="53.9" y="178.6">SW2</text>
<text x="90.7" y="178.6">SW7</text>
<text x="126.9" y="178.6">SW12</text>
<text x="163.8" y="178.6">SW17</text>
<text x="200.6" y="178.6">SW22</text>
<text x="237.4" y="178.6">SW27</text>
<text x="274.3" y="178.6">SW32</text>
<text x="311.1" y="178.6">SW37</text>
<text x="347.9" y="178.6">SW42</text>
<text x="384.7" y="178.6">SW47</text>
<text x="421.6" y="178.6">SW52</text>
<text x="458.4" y="178.6">SW57</text>
<text x="51.7" y="181.2">SW_Push</text>
<text x="88.5" y="181.2">SW_Push</text>
<text x="125.4" y="181.2">SW_Push</text>
<text x="162.2" y="181.2">SW_Push</text>
<text x="199" y="181.2">SW_Push</text>
<text x="235.9" y="181.2">SW_Push</text>
<text x="272.7" y="181.2">SW_Push</text>
<text x="309.5" y="181.2">SW_Push</text>
<text x="346.3" y="181.2">SW_Push</text>
<text x="383.2" y="181.2">SW_Push</text>
<text x="420" y="181.2">SW_Push</text>
<text x="456.8" y="181.2">SW_Push</text>
<text x="66" y="188.2">D2</text>
<text x="66" y="190.7">D</text>
<text x="102.9" y="188.2">D7</text>
<text x="102.9" y="190.7">D</text>
<text x="139.7" y="188.2">D12</text>
<text x="139.7" y="190.7">D</text>
<text x="176.5" y="188.2">D17</text>
<text x="176.5" y="190.7">D</text>
<text x="213.4" y="188.2">D22</text>
<text x="213.4" y="190.7">D</text>
<text x="250.2" y="188.2">D27</text>
<text x="250.2" y="190.7">D</text>
<text x="287" y="188.2">D32</text>
<text x="287" y="190.7">D</text>
<text x="323.9" y="188.2">D37</text>
<text x="323.9" y="190.7">D</text>
<text x="360.7" y="188.2">D42</text>
<text x="360.7" y="190.7">D</text>
<text x="397.5" y="188.2">D47</text>
<text x="397.5" y="190.7">D</text>
<text x="434.3" y="188.2">D52</text>
<text x="434.3" y="190.7">D</text>
<text x="471.2" y="188.2">D57</text>
<text x="471.2" y="190.7">D</text>
<text x="518.2" y="190.1">J1</text>
<text x="537.4" y="190.1">J2</text>
<text x="53.9" y="197.7">SW3</text>
<text x="90.7" y="197.7">SW8</text>
<text x="126.9" y="197.7">SW13</text>
<text x="163.8" y="197.7">SW18</text>
<text x="200.6" y="197.7">SW23</text>
<text x="237.4" y="197.7">SW28</text>
<text x="274.3" y="197.7">SW33</text>
<text x="311.1" y="197.7">SW38</text>
<text x="347.9" y="197.7">SW43</text>
<text x="384.7" y="197.7">SW48</text>
<text x="421.6" y="197.7">SW53</text>
<text x="458.4" y="197.7">SW58</text>
<text x="510.5" y="192.6">Conn_01x12_Pin</text>
<text x="530.4" y="192.6">Conn_01x12_Pin</text>
<text x="51.7" y="200.2">SW_Push</text>
<text x="88.5" y="200.2">SW_Push</text>
<text x="125.4" y="200.2">SW_Push</text>
<text x="162.2" y="200.2">SW_Push</text>
<text x="199" y="200.2">SW_Push</text>
<text x="235.9" y="200.2">SW_Push</text>
<text x="272.7" y="200.2">SW_Push</text>
<text x="309.5" y="200.2">SW_Push</text>
<text x="346.3" y="200.2">SW_Push</text>
<text x="383.2" y="200.2">SW_Push</text>
<text x="420" y="200.2">SW_Push</text>
<text x="456.8" y="200.2">SW_Push</text>
<text x="66" y="207.2">D3</text>
<text x="66" y="209.7">D</text>
<text x="102.9" y="207.2">D8</text>
<text x="102.9" y="209.7">D</text>
<text x="139.7" y="207.2">D13</text>
<text x="139.7" y="209.7">D</text>
<text x="176.5" y="207.2">D18</text>
<text x="176.5" y="209.7">D</text>
<text x="213.4" y="207.2">D23</text>
<text x="213.4" y="209.7">D</text>
<text x="250.2" y="207.2">D28</text>
<text x="250.2" y="209.7">D</text>
<text x="287" y="207.2">D33</text>
<text x="287" y="209.7">D</text>
<text x="323.9" y="207.2">D38</text>
<text x="323.9" y="209.7">D</text>
<text x="360.7" y="207.2">D43</text>
<text x="360.7" y="209.7">D</text>
<text x="397.5" y="207.2">D48</text>
<text x="397.5" y="209.7">D</text>
<text x="434.3" y="207.2">D53</text>
<text x="434.3" y="209.7">D</text>
<text x="471.2" y="207.2">D58</text>
<text x="471.2" y="209.7">D</text>
<text x="51.7" y="219.3">SW_Push</text>
<text x="53.9" y="216.7">SW4</text>
<text x="88.5" y="219.3">SW_Push</text>
<text x="90.7" y="216.7">SW9</text>
<text x="125.4" y="219.3">SW_Push</text>
<text x="126.9" y="216.7">SW14</text>
<text x="199" y="219.3">SW_Push</text>
<text x="200.6" y="216.7">SW24</text>
<text x="235.9" y="219.3">SW_Push</text>
<text x="237.4" y="216.7">SW29</text>
<text x="272.7" y="219.3">SW_Push</text>
<text x="274.3" y="216.7">SW34</text>
<text x="309.5" y="219.3">SW_Push</text>
<text x="311.1" y="216.7">SW39</text>
<text x="346.3" y="219.3">SW_Push</text>
<text x="347.9" y="216.7">SW44</text>
<text x="383.2" y="219.3">SW_Push</text>
<text x="384.7" y="216.7">SW49</text>
<text x="420" y="219.3">SW_Push</text>
<text x="421.6" y="216.7">SW54</text>
<text x="456.8" y="219.3">SW_Push</text>
<text x="458.4" y="216.7">SW59</text>
<text x="66" y="226.3">D4</text>
<text x="102.9" y="226.3">D9</text>
<text x="139.7" y="226.3">D14</text>
<text x="176.5" y="226.3">D19</text>
<text x="213.4" y="226.3">D24</text>
<text x="250.2" y="226.3">D29</text>
<text x="287" y="226.3">D34</text>
<text x="323.9" y="226.3">D39</text>
<text x="360.7" y="226.3">D44</text>
<text x="397.5" y="226.3">D49</text>
<text x="434.3" y="226.3">D54</text>
<text x="471.2" y="226.3">D59</text>
<text x="66" y="228.8">D</text>
<text x="102.9" y="228.8">D</text>
<text x="139.7" y="228.8">D</text>
<text x="176.5" y="228.8">D</text>
<text x="213.4" y="228.8">D</text>
<text x="250.2" y="228.8">D</text>
<text x="287" y="228.8">D</text>
<text x="323.9" y="228.8">D</text>
<text x="360.7" y="228.8">D</text>
<text x="397.5" y="228.8">D</text>
<text x="434.3" y="228.8">D</text>
<text x="471.2" y="228.8">D</text>
<text x="51.7" y="238.3">SW_Push</text>
<text x="53.9" y="235.8">SW5</text>
<text x="88.5" y="238.3">SW_Push</text>
<text x="90.1" y="235.8">SW10</text>
<text x="125.4" y="238.3">SW_Push</text>
<text x="126.9" y="235.8">SW15</text>
<text x="162.2" y="238.3">SW_Push</text>
<text x="163.8" y="235.8">SW20</text>
<text x="199" y="238.3">SW_Push</text>
<text x="200.6" y="235.8">SW25</text>
<text x="235.9" y="238.3">SW_Push</text>
<text x="237.4" y="235.8">SW30</text>
<text x="272.7" y="238.3">SW_Push</text>
<text x="274.3" y="235.8">SW35</text>
<text x="309.5" y="238.3">SW_Push</text>
<text x="311.1" y="235.8">SW40</text>
<text x="346.3" y="238.3">SW_Push</text>
<text x="347.9" y="235.8">SW45</text>
<text x="383.2" y="238.3">SW_Push</text>
<text x="384.7" y="235.8">SW50</text>
<text x="420" y="238.3">SW_Push</text>
<text x="421.6" y="235.8">SW55</text>
<text x="456.8" y="238.3">SW_Push</text>
<text x="458.4" y="235.8">SW60</text>
<text x="66" y="245.3">D5</text>
<text x="102.9" y="245.3">D10</text>
<text x="139.7" y="245.3">D15</text>
<text x="176.5" y="245.3">D20</text>
<text x="213.4" y="245.3">D25</text>
<text x="250.2" y="245.3">D30</text>
<text x="287" y="245.3">D35</text>
<text x="323.9" y="245.3">D40</text>
<text x="360.7" y="245.3">D45</text>
<text x="397.5" y="245.3">D50</text>
<text x="434.3" y="245.3">D55</text>
<text x="471.2" y="245.3">D60</text>
<text x="66" y="247.8">D</text>
<text x="102.9" y="247.8">D</text>
<text x="139.7" y="247.8">D</text>
<text x="176.5" y="247.8">D</text>
<text x="213.4" y="247.8">D</text>
<text x="250.2" y="247.8">D</text>
<text x="287" y="247.8">D</text>
<text x="323.9" y="247.8">D</text>
<text x="360.7" y="247.8">D</text>
<text x="397.5" y="247.8">D</text>
<text x="434.3" y="247.8">D</text>
<text x="471.2" y="247.8">D</text>
</g>
<g font-size="1.8" fill="#a90000">
<text x="516.9" y="195.3">1</text>
<text x="516.9" y="197.9">2</text>
<text x="538.4" y="195.3">1</text>
<text x="538.4" y="197.9">2</text>
<text x="516.9" y="200.4">3</text>
<text x="516.9" y="202.9">4</text>
<text x="538.4" y="200.4">3</text>
<text x="538.4" y="202.9">4</text>
<text x="516.9" y="205.5">5</text>
<text x="516.9" y="208">6</text>
<text x="538.4" y="205.5">5</text>
<text x="538.4" y="208">6</text>
<text x="516.9" y="210.6">7</text>
<text x="516.9" y="213.1">8</text>
<text x="516.9" y="215.6">9</text>
<text x="538.4" y="210.6">7</text>
<text x="538.4" y="213.1">8</text>
<text x="538.4" y="215.6">9</text>
<text x="516.3" y="218.2">10</text>
<text x="516.3" y="220.7">11</text>
<text x="537.8" y="218.2">10</text>
<text x="537.8" y="220.7">11</text>
<text x="516.3" y="223.3">12</text>
<text x="537.8" y="223.3">12</text>
</g>
</svg>
